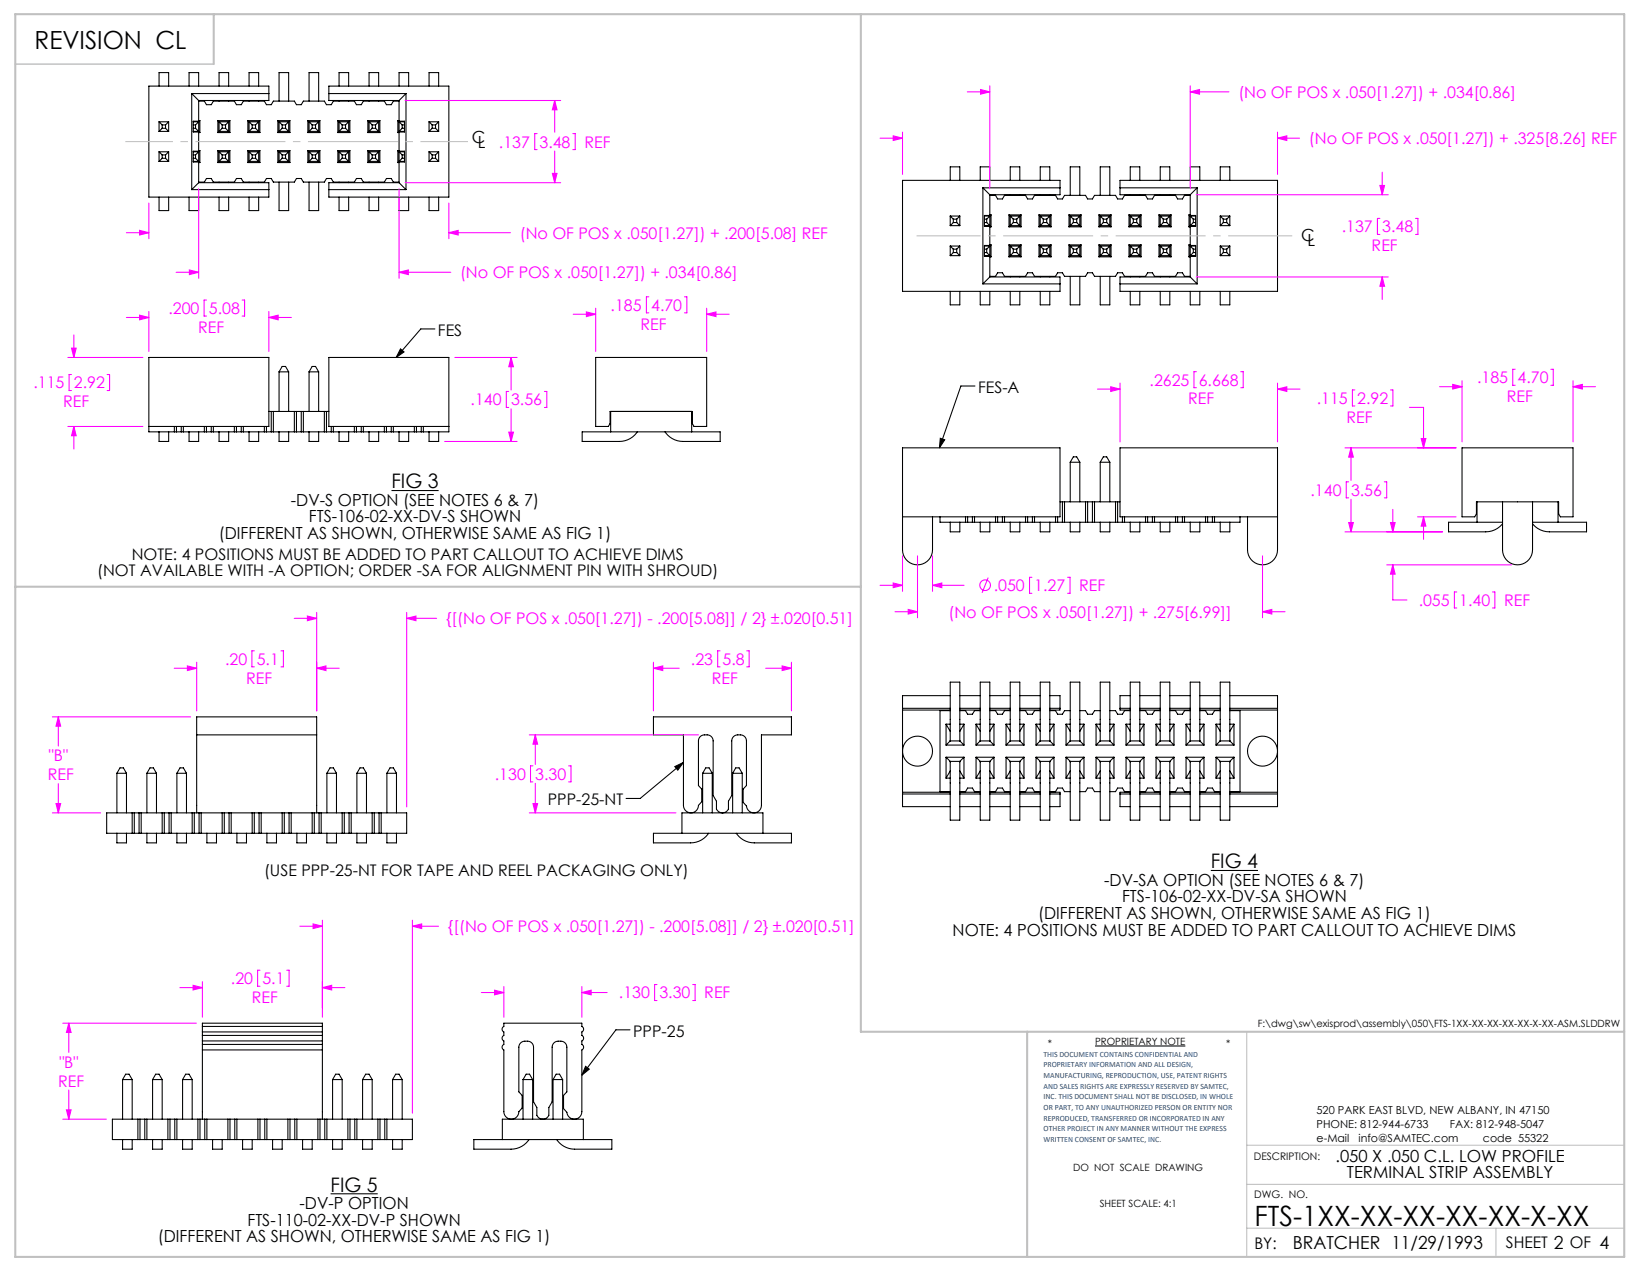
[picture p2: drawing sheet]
<svg xmlns="http://www.w3.org/2000/svg" width="279mm" height="216mm" viewBox="0 0 279 216" stroke-linecap="round" stroke-linejoin="round" font-family="sans-serif">
<path d="M0 0h279.4v215.9h-279.4z" fill="none" stroke="#fff" stroke-width=".18"/>
<g fill="none" stroke="#000" stroke-width=".18">
<path d="M26.9 14.6v-2.3h1.7v2.3M32 14.6v-2.3h1.6v2.3M32.5 15.8v16.3M32.5 15.8h13M32.5 15.8l1.1 1.2M33.6 17h11.9v-2.4h-20.3v18.8h20.3v-2.5h-11.9M33.6 17v3.5h-.9v1.9h.9v3.2h-.9v1.8h.9v3.5M33.6 17.1h1l.4 .6h.8l.3-.6h3.6l.3 .6h.9l.3-.6h3.6l.3 .6h.8l.4-.6h3.5l.4 .6h.8l.4-.6h3.5l.4 .6h.8l.3-.6h3.6l.4 .6h.8l.3-.6h3.6l.3 .6h.9l.3-.6h1M37.1 14.6v-2.3h1.6v2.3M37.1 17v.1M38.7 17v.1M42.2 14.6v-2.3h1.6v2.3"/>
<path d="M42.2 17v.1M43.8 17v.1M47.3 17.1v-4.8h1.6v4.8M52.3 17.1v-4.8h1.7v4.8M55.7 15.8h13M57.4 14.6v-2.3h1.6v2.3M57.4 17v.1M59 17v.1M62.5 14.6v-2.3h1.6v2.3M62.5 17v.1M64.1 17v.1M67.6 17h-11.9v-2.4h20.3v18.8h-20.3v-2.5h11.9"/>
<path d="M67.6 14.6v-2.3h1.6v2.3M67.6 17v3.5h.9v1.9h-.9v3.2h.9v1.8h-.9v3.5M68.7 15.8v16.3M68.7 15.8l-1.1 1.2M72.7 14.6v-2.3h1.6v2.3M26.9 33.4v2.3h1.7v-2.3M26.9 20.6v1.7M26.9 25.7v1.6M26.9 25.7h1.7M26.9 20.6h1.7M26.9 27.3h1.7M26.9 22.3h1.7"/>
<path d="M26.9 20.6l.6 .6M26.9 25.7l.6 .5M27.5 21.7l-.6 .6M27.5 21.2h.5M27.5 21.2v.5M27.5 26.2v.6M27.5 21.7h.5M27.5 26.8l-.6 .5M27.5 26.2h.5M27.5 26.8h.5M28 21.7l.6 .6M28 21.2v.5"/>
<path d="M28 26.2v.6M28 26.8l.6 .5M28.6 20.6v1.7M28.6 25.7v1.6M28.6 20.6l-.6 .6M28.6 25.7l-.6 .5M32 33.4v2.3h1.6v-2.3M32.5 32.1h13M32.7 25.7h.9v1.6h-.9M32.7 20.6h.9M32.7 21.2h.4M32.7 21.7h.4"/>
<path d="M32.7 26.2h.4M32.7 26.8h.4M33.1 26.8l.7 .7M33.1 21.2v.5M33.1 26.2v.6M33.1 21.7l.7 .7M33.6 20.6v1.7h-.9M33.6 30.9l-1.1 1.2M33.6 20.6l-.5 .6M33.6 27.5h.2M33.6 25.5h.2M33.6 20.4h.2"/>
<path d="M33.6 22.4h.2M33.6 30.8h1l.4-.6h.8l.3 .6h3.6l.3-.6h.9l.3 .6h3.6l.3-.6h.8l.4 .6h3.5l.4-.6h.8l.4 .6h3.5l.4-.6h.8l.3 .6h3.6l.4-.6h.8l.3 .6h3.6l.3-.6h.9l.3 .6h1M33.8 25.5l-.7 .7M33.8 20.4v2M33.8 25.5v2M33.8 20.4l-.2 .2M36.9 20.4l.7 .8M36.9 25.5l.7 .7M36.9 27.5h2M36.9 25.5h2M36.9 20.4v2M36.9 25.5v2"/>
<path d="M36.9 20.4h2M36.9 22.4h2M37.1 20.6h1.6v1.7h-1.6zM37.1 25.7h1.6v1.6h-1.6zM37.1 33.4v2.3h1.6v-2.3M37.1 30.8v.1M37.6 21.2h.6M37.6 21.7h.6M37.6 26.2h.6M37.6 26.8h.6M37.6 21.7l-.7 .7M37.6 21.2v.5"/>
<path d="M37.6 26.2v.6M37.6 26.8l-.7 .7M38.2 21.2v.5M38.2 26.2v.6M38.2 21.7l.7 .7M38.2 26.8l.7 .7M38.7 30.8v.1M38.9 20.4l-.7 .8M38.9 25.5l-.7 .7M38.9 20.4v2M38.9 25.5v2M42 20.4l.7 .8"/>
<path d="M42 25.5l.7 .7M42 27.5h2M42 25.5h2M42 20.4v2M42 25.5v2M42 20.4h2M42 22.4h2M42.2 20.6h1.6v1.7h-1.6zM42.2 25.7h1.6v1.6h-1.6zM42.2 33.4v2.3h1.6v-2.3M42.2 30.8v.1M42.7 21.2h.6"/>
<path d="M42.7 21.7h.6M42.7 26.2h.6M42.7 26.8h.6M42.7 26.8l-.7 .7M42.7 21.7l-.7 .7M42.7 21.2v.5M42.7 26.2v.6M43.3 21.7l.7 .7M43.3 21.2v.5M43.3 26.2v.6M43.3 26.8l.5 .5M43.8 30.8v.1"/>
<path d="M43.8 27.3l.2 .2M44 25.5l-.7 .7M44 20.4l-.7 .8M44 20.4v2M44 25.5v2M47.1 20.4l.7 .8M47.1 25.5l.7 .7M47.1 27.5h2M47.1 25.5h2M47.1 20.4v2M47.1 25.5v2M47.1 20.4h2"/>
<path d="M47.1 22.4h2M47.3 20.6h1.6v1.7h-1.6zM47.3 25.7h1.6v1.6h-1.6zM47.3 30.8v4.9h1.6v-4.9M47.8 21.2h.6M47.8 21.7h.6M47.8 26.2h.6M47.8 26.8h.6M47.8 21.7l-.7 .7M47.8 21.2v.5M47.8 26.2v.6M47.8 26.8l-.7 .7"/>
<path d="M48.4 21.2v.5M48.4 26.2v.6M48.4 21.7l.7 .7M48.4 26.8l.7 .7M49.1 20.4l-.7 .8M49.1 25.5l-.7 .7M49.1 20.4v2M49.1 25.5v2M52.1 25.5l.8 .7M52.1 20.4l.8 .8M52.1 27.5h2.1M52.1 25.5h2.1"/>
<path d="M52.1 20.4v2M52.1 25.5v2M52.1 20.4h2.1M52.1 22.4h2.1M52.3 20.6h1.7v1.7h-1.7zM52.3 25.7h1.7v1.6h-1.7zM52.3 30.8v4.9h1.7v-4.9M52.9 21.2h.5M52.9 21.7h.5M52.9 26.2h.5M52.9 26.8h.5M52.9 26.8l-.8 .7"/>
<path d="M52.9 21.2v.5M52.9 26.2v.6M52.9 21.7l-.8 .7M53.4 26.8l.8 .7M53.4 21.7l.8 .7M53.4 21.2v.5M53.4 26.2v.6M54.2 25.5l-.8 .7M54.2 20.4l-.8 .8M54.2 20.4v2M54.2 25.5v2M55.7 32.1h13"/>
<path d="M57.2 20.4l.7 .8M57.2 25.5l.7 .7M57.2 27.5h2M57.2 25.5h2M57.2 20.4v2M57.2 25.5v2M57.2 20.4h2M57.2 22.4h2M57.4 20.6h1.6v1.7h-1.6zM57.4 25.7h1.6v1.6h-1.6zM57.4 30.8v.1M57.4 33.4v2.3h1.6v-2.3"/>
<path d="M57.9 21.2h.6M57.9 21.7h.6M57.9 26.2h.6M57.9 26.8h.6M57.9 26.8l-.7 .7M57.9 21.7l-.7 .7M57.9 21.2v.5M57.9 26.2v.6M58.5 21.2v.5M58.5 26.2v.6M58.5 21.7l.7 .7M58.5 26.8l.7 .7"/>
<path d="M59 30.8v.1M59.2 25.5l-.7 .7M59.2 20.4l-.7 .8M59.2 20.4v2M59.2 25.5v2M62.3 20.4l.7 .8M62.3 25.5l.7 .7M62.3 27.5h2M62.3 25.5h2M62.3 20.4v2M62.3 25.5v2M62.3 20.4h2"/>
<path d="M62.3 22.4h2M62.5 20.6h1.6v1.7h-1.6zM62.5 25.7h1.6v1.6h-1.6zM62.5 30.8v.1M62.5 33.4v2.3h1.6v-2.3M63 21.2h.6M63 21.7h.6M63 26.2h.6M63 26.8h.6M63 21.2v.5M63 26.2v.6M63 21.7l-.7 .7"/>
<path d="M63 26.8l-.7 .7M63.6 21.7l.7 .7M63.6 21.2v.5M63.6 26.2v.6M63.6 26.8l.7 .7M64.1 30.8v.1M64.3 25.5l-.7 .7M64.3 20.4l-.7 .8M64.3 20.4v2M64.3 25.5v2M67.4 20.4l.7 .8M67.4 25.5l.7 .7"/>
<path d="M67.4 20.4v2M67.4 25.5v2M67.4 27.5h.2M67.4 25.5h.2M67.4 20.4h.2M67.4 22.4h.2M67.6 33.4v2.3h1.6v-2.3M67.6 22.3h.9M67.6 30.9l1.1 1.2M67.6 22.2l-.2 .2M68.1 21.2h.4M68.1 21.7h.4"/>
<path d="M68.1 26.2h.4M68.1 26.8h.4M68.1 26.8l-.7 .7M68.1 21.2v.5M68.1 26.2v.6M68.1 21.7l-.5 .6M68.5 20.6h-.9v1.7M68.5 25.7h-.9v1.6h.9M72.7 33.4v2.3h1.6v-2.3M72.7 20.6v1.7M72.7 25.7v1.6M72.7 25.7h1.6"/>
<path d="M72.7 20.6h1.6M72.7 27.3h1.6M72.7 22.3h1.6M72.7 20.6l.5 .6M72.7 25.7l.5 .5M73.2 21.2h.6M73.2 21.7h.6M73.2 26.2h.6M73.2 26.8h.6M73.2 21.7l-.5 .6M73.2 21.2v.5M73.2 26.2v.6"/>
<path d="M73.2 26.8l-.5 .5M73.8 21.2v.5M73.8 26.2v.6M73.8 21.7l.5 .6M73.8 26.8l.5 .5M74.3 20.6v1.7M74.3 25.7v1.6M74.3 20.6l-.5 .6M74.3 25.7l-.5 .5M160.9 30.5v-2.2h1.6v2.2M160.9 36.6v1.6M160.9 36.6h1.6"/>
<path d="M160.9 38.2h1.6M160.9 36.6l.5 .5M161.4 37.1h.6M161.4 37.7h.6M161.4 37.1v.6M161.4 37.7l-.5 .5M162 37.7l.5 .5M162 37.1v.6M162.5 36.6v1.6M162.5 36.6l-.5 .5M166 30.5v-2.2h1.6v2.2M166.4 31.8v16.3"/>
<path d="M166.4 31.8h13.1M166.4 31.8l1.2 1.2M166.7 36.6h.9v1.6h-.9M166.7 37.1h.4M166.7 37.7h.4M167.1 37.1v.6M167.1 37.7l.7 .7M167.6 33h11.9v-2.5h-26.7v18.8h26.7v-2.4h-11.9M167.6 33v3.5h-.9v1.8h.9v3.3h-.9v1.8h.9v3.5M167.6 36.4h.2M167.6 38.4h.2M167.6 33.1h1l.3 .6h.8l.4-.6h3.6l.3 .6h.8l.4-.6h3.5l.4 .6h.8l.4-.6h3.5l.4 .6h.8l.3-.6h3.6l.4 .6h.8l.3-.6h3.6l.3 .6h.8l.4-.6h3.6l.3 .6h.8l.4-.6h.9"/>
<path d="M167.8 36.4l-.7 .7M167.8 36.4v2M170.9 36.4l.7 .7M170.9 36.4v2M170.9 36.4h2M170.9 38.4h2M171.1 30.5v-2.2h1.6v2.2M171.1 36.6h1.6v1.6h-1.6zM171.1 33v.1M171.6 37.7l-.7 .7M171.6 37.1h.6M171.6 37.1v.6"/>
<path d="M171.6 37.7h.6M172.2 37.7l.7 .7M172.2 37.1v.6M172.7 33v.1M172.9 36.4l-.7 .7M172.9 36.4v2M175.9 36.4l.8 .7M175.9 36.4v2M175.9 36.4h2.1M175.9 38.4h2.1M176.1 30.5v-2.2h1.7v2.2M176.1 36.6h1.7v1.6h-1.7z"/>
<path d="M176.1 33v.1M176.7 37.1v.6M176.7 37.1h.5M176.7 37.7h.5M176.7 37.7l-.8 .7M177.2 37.7l.8 .7M177.2 37.1v.6M177.8 33v.1M178 36.4l-.8 .7M178 36.4v2M181 36.4l.8 .7M181 36.4v2"/>
<path d="M181 36.4h2.1M181 38.4h2.1M181.2 33.1v-4.8h1.6v4.8M181.2 36.6h1.6v1.6h-1.6zM181.8 37.1v.6M181.8 37.7l-.8 .7M181.8 37.1h.5M181.8 37.7h.5M182.3 37.1v.6M182.3 37.7l.8 .7M183.1 36.4l-.8 .7M183.1 36.4v2"/>
<path d="M186.1 36.4l.7 .7M186.1 36.4v2M186.1 36.4h2M186.1 38.4h2M186.3 33.1v-4.8h1.6v4.8M186.3 36.6h1.6v1.6h-1.6zM186.8 37.7l-.7 .7M186.8 37.1h.6M186.8 37.7h.6M186.8 37.1v.6M187.4 37.1v.6M187.4 37.7l.7 .7"/>
<path d="M188.1 36.4l-.7 .7M188.1 36.4v2M189.7 31.8h13M191.2 36.4l.7 .7M191.2 36.4v2M191.2 36.4h2M191.2 38.4h2M191.4 30.5v-2.2h1.6v2.2M191.4 33v.1M191.4 36.6h1.6v1.6h-1.6zM191.9 37.1h.6M191.9 37.7h.6"/>
<path d="M191.9 37.7l-.7 .7M191.9 37.1v.6M192.5 37.1v.6M192.5 37.7l.7 .7M193 33v.1M193.2 36.4l-.7 .7M193.2 36.4v2M196.3 36.4l.7 .7M196.3 36.4v2M196.3 36.4h2M196.3 38.4h2M196.5 30.5v-2.2h1.6v2.2"/>
<path d="M196.5 36.6h1.6v1.6h-1.6zM196.5 33v.1M197 37.1h.6M197 37.7h.6M197 37.7l-.7 .7M197 37.1v.6M197.6 37.7l.7 .7M197.6 37.1v.6M198.1 33v.1M198.3 36.4l-.7 .7M198.3 36.4v2M201.3 36.4l.8 .7"/>
<path d="M201.3 36.4v2M201.3 36.4h.2M201.3 38.4h.2M201.5 33h-11.8v-2.5h26.6v18.8h-26.6v-2.4h11.8M201.5 30.5v-2.2h1.7v2.2M201.5 33v3.5h1v1.8h-1v3.3h1v1.8h-1v3.5M202.1 37.1v.6M202.1 37.1h.4M202.1 37.7h.4M202.1 37.7l-.8 .7M202.5 36.6h-1v1.6h1M202.7 31.8v16.3"/>
<path d="M202.7 31.8l-1.2 1.2M206.6 30.5v-2.2h1.6v2.2M206.6 36.6v1.6M206.6 36.6h1.6M206.6 38.2h1.6M206.6 36.6l.6 .5M207.2 37.1v.6M207.2 37.7l-.6 .5M207.2 37.1h.5M207.2 37.7h.5M207.7 37.1v.6M207.7 37.7l.5 .5"/>
<path d="M208.2 36.6v1.6M208.2 36.6l-.5 .5M67.8 59.1l.6 .5-1.3 .9zM73.6 55.7h-2.3l-4.2 4.8M160.9 49.3v2.3h1.6v-2.3M160.9 41.7v1.6M160.9 41.7h1.6M160.9 43.3h1.6M160.9 41.7l.5 .5M161.4 42.8h.6M161.4 42.2h.6M161.4 42.8l-.5 .5"/>
<path d="M161.4 42.2v.6M162 42.8l.5 .5M162 42.2v.6M162.5 41.7v1.6M162.5 41.7l-.5 .5M166 49.3v2.3h1.6v-2.3M166.4 48.1h13.1M166.7 41.7h.9v1.6h-.9M166.7 42.8h.4M166.7 42.2h.4M167.1 42.8l.7 .7M167.1 42.2v.6"/>
<path d="M167.6 46.9l-1.2 1.2M167.6 43.5h.2M167.6 41.5h.2M167.6 46.8h1l.3-.6h.8l.4 .6h3.6l.3-.6h.8l.4 .6h3.5l.4-.6h.8l.4 .6h3.5l.4-.6h.8l.3 .6h3.6l.4-.6h.8l.3 .6h3.6l.3-.6h.8l.4 .6h3.6l.3-.6h.8l.4 .6h.9M167.8 41.5l-.7 .7M167.8 41.5v2M170.9 41.5l.7 .7M170.9 43.5h2M170.9 41.5h2M170.9 41.5v2M171.1 41.7h1.6v1.6h-1.6zM171.1 49.3v2.3h1.6v-2.3"/>
<path d="M171.1 46.8v.1M171.6 42.8h.6M171.6 42.2h.6M171.6 42.2v.6M171.6 42.8l-.7 .7M172.2 42.2v.6M172.2 42.8l.7 .7M172.7 46.8v.1M172.9 41.5l-.7 .7M172.9 41.5v2M175.9 41.5l.8 .7M175.9 43.5h2.1"/>
<path d="M175.9 41.5h2.1M175.9 41.5v2M176.1 41.7h1.7v1.6h-1.7zM176.1 49.3v2.3h1.7v-2.3M176.1 46.8v.1M176.7 42.8h.5M176.7 42.2h.5M176.7 42.2v.6M176.7 42.8l-.8 .7M177.2 42.8l.8 .7M177.2 42.2v.6M177.8 46.8v.1"/>
<path d="M178 41.5l-.8 .7M178 41.5v2M181 41.5l.8 .7M181 43.5h2.1M181 41.5h2.1M181 41.5v2M181.2 41.7h1.6v1.6h-1.6zM181.2 46.8v4.8h1.6v-4.8M181.8 42.8h.5M181.8 42.2h.5M181.8 42.8l-.8 .7M181.8 42.2v.6"/>
<path d="M182.3 42.8l.8 .7M182.3 42.2v.6M183.1 41.5l-.8 .7M183.1 41.5v2M186.1 41.5l.7 .7M186.1 43.5h2M186.1 41.5h2M186.1 41.5v2M186.3 41.7h1.6v1.6h-1.6zM186.3 46.8v4.8h1.6v-4.8M186.8 42.8h.6M186.8 42.2h.6"/>
<path d="M186.8 42.2v.6M186.8 42.8l-.7 .7M187.4 42.8l.7 .7M187.4 42.2v.6M187.9 41.7l-.5 .5M188.1 41.5l-.2 .2M188.1 41.5v2M189.7 48.1h13M191.2 41.5l.7 .7M191.2 43.5h2M191.2 41.5h2M191.2 41.5v2"/>
<path d="M191.4 41.7h1.6v1.6h-1.6zM191.4 46.8v.1M191.4 49.3v2.3h1.6v-2.3M191.9 42.8h.6M191.9 42.2h.6M191.9 42.2v.6M191.9 42.8l-.7 .7M192.5 42.8l.7 .7M192.5 42.2v.6M193 46.8v.1M193.2 41.5l-.7 .7M193.2 41.5v2"/>
<path d="M196.3 41.5l.7 .7M196.3 43.5h2M196.3 41.5h2M196.3 41.5v2M196.5 41.7h1.6v1.6h-1.6zM196.5 49.3v2.3h1.6v-2.3M196.5 46.8v.1M197 42.8h.6M197 42.2h.6M197 42.8l-.7 .7M197 42.2v.6M197.6 42.8l.7 .7"/>
<path d="M197.6 42.2v.6M198.1 46.8v.1M198.3 41.5l-.7 .7M198.3 41.5v2M201.3 41.5l.8 .7M201.3 41.5v2M201.3 43.5h.2M201.3 41.5h.2M201.5 49.3v2.3h1.7v-2.3M201.5 46.9l1.2 1.2M202.1 42.8h.4M202.1 42.2h.4"/>
<path d="M202.1 42.2v.6M202.1 42.8l-.8 .7M202.5 41.7h-1v1.6h1M206.6 41.7v1.6M206.6 49.3v2.3h1.6v-2.3M206.6 41.7h1.6M206.6 43.3h1.6M206.6 41.7l.6 .5M207.2 42.8l-.6 .5M207.2 42.2v.6M207.2 42.8h.5M207.2 42.2h.5"/>
<path d="M207.7 42.8l.5 .5M207.7 42.2v.6M208.2 41.7v1.6M208.2 41.7l-.5 .5M25.2 72.2h20.3v-11.7h-20.3v12.6h50.8v-12.6h-20.3v11.7h20.3M26.9 73.1v1.7h1.7v-1.7M29.5 72.2v.9M29.9 72.2v.9M30.7 72.2v.9M31 72.2v.9M32 73.1v1.7h1.6v-1.7M34.6 72.2v.9"/>
<path d="M35 72.2v.9M35.8 72.2v.9M36.1 72.2v.9M37.1 73.1v1.7h1.6v-1.7M39.7 72.2v.9M40 72.2v.9M40.9 72.2v.9M41.2 72.2v.9M42.2 73.1v1.7h1.6v-1.7M44.8 72.2v.9M45.1 72.2v.9M45.5 69.7h10.2"/>
<path d="M45.9 69.7v3.4M46.3 69.7v3.4M47.3 73.1v1.7h1.6v-1.7M47.3 63h1.6M47.3 63l.5-.9h.6l.5 .9M47.3 63v6.7M48.9 63v6.7M49.8 69.7v3.4M50.2 69.7v3.4M51 69.7v3.4M51.4 69.7v3.4M52.3 73.1v1.7h1.7v-1.7"/>
<path d="M52.3 63v6.7M52.3 63h1.7M52.3 63l.6-.9h.5l.6 .9M54 63v6.7M54.9 69.7v3.4M55.3 69.7v3.4M56.1 72.2v.9M56.4 72.2v.9M57.4 73.1v1.7h1.6v-1.7M60 72.2v.9M60.4 72.2v.9M61.2 72.2v.9"/>
<path d="M61.5 72.2v.9M62.5 73.1v1.7h1.6v-1.7M65.1 72.2v.9M65.4 72.2v.9M66.3 72.2v.9M66.6 72.2v.9M67.6 73.1v1.7h1.6v-1.7M70.2 72.2v.9M70.5 72.2v.9M71.3 72.2v.9M71.7 72.2v.9M72.7 73.1v1.7h1.6v-1.7"/>
<path d="M100.9 60.5h18.8v11.7h-2.2l-.3-.5v-2h-13.9v2l-.3 .5h-2.1zM103.4 69.7v3.4M107.9 73.1a3.7 3.7 0 0 1-3 1.7h-6.3v-1.7h23.3v1.7h-6.2a3.7 3.7 0 0 1-3.1-1.7M117.1 69.7v3.4M159.2 74.2l.8 .3-.9 1.3zM165.1 65.4h-2.4l-3.6 10.4M181.2 78.3v6.7M181.2 78.3h1.6M181.2 78.3l.6-.9h.5l.5 .9M182.8 78.3v6.7M186.3 78.3h1.6M186.3 78.3l.5-.9h.6l.5 .9"/>
<path d="M186.3 78.3v6.7M187.9 78.3v6.7M247.6 75.8h18.8v11.7h-2.2l-.3-.5v-2h-13.9v2l-.3 .5h-2.1zM66.3 83.1h8M152.8 87.5h26.7v-11.7h-26.7v17.3a2.54 2.54 0 0 0 2.6 2.5 2.54 2.54 0 0 0 2.5-2.5v-5.6M159.2 87.5v.9h50.8v-.9M160.9 88.4v1.7h1.6v-1.7M163.5 87.5v.9M163.9 87.5v.9M164.7 87.5v.9M165 87.5v.9M166 88.4v1.7h1.6v-1.7"/>
<path d="M168.6 87.5v.9M168.9 87.5v.9M169.7 87.5v.9M170.1 87.5v.9M171.1 88.4v1.7h1.6v-1.7M173.7 87.5v.9M174 87.5v.9M174.8 87.5v.9M175.2 87.5v.9M176.1 88.4v1.7h1.7v-1.7M178.7 87.5v.9M179.1 87.5v.9"/>
<path d="M179.5 85h10.2M179.9 85v3.4M180.3 85v3.4M181.2 88.4v1.7h1.6v-1.7M183.8 85v3.4M184.2 85v3.4M185 85v3.4M185.3 85v3.4M186.3 88.4v1.7h1.6v-1.7M188.9 85v3.4M189.3 85v3.4M190.1 87.5v.9"/>
<path d="M190.4 87.5v.9M191.4 88.4v1.7h1.6v-1.7M194 87.5v.9M194.3 87.5v.9M195.1 87.5v.9M195.5 87.5v.9M196.5 88.4v1.7h1.6v-1.7M199.1 87.5v.9M199.4 87.5v.9M200.2 87.5v.9M200.6 87.5v.9M201.5 88.4v1.7h1.7v-1.7"/>
<path d="M204.1 87.5v.9M204.5 87.5v.9M205.3 87.5v.9M205.7 87.5v.9M206.6 88.4v1.7h1.6v-1.7M211.2 87.5v5.6a2.54 2.54 0 0 0 2.6 2.5 2.54 2.54 0 0 0 2.5-2.5v-17.3h-26.6v11.7h26.6M250.1 85v3.4M254.4 85v8.1a2.54 2.54 0 0 0 2.6 2.5 2.54 2.54 0 0 0 2.5-2.5v-8.1M254.4 88.4h-9.1v1.7h6.3a3.7 3.7 0 0 0 2.8-1.4M259.5 88.4h9.2v1.7h-6.3a3.7 3.7 0 0 1-2.9-1.4M263.8 85v3.4M152.8 119.9h8.1"/>
<path d="M160.9 117.8h-8.1v18.8h8.1M162.5 119.9h3.5M162.5 117.8h3.5M167.6 119.9h3.5M167.6 117.8h3.5M172.7 119.9h3.4M172.7 117.8h3.4M177.8 117.8h1.7v2.4h-1.7M177.8 119.9h1.7M189.7 119.9h1.7M191.4 117.8h-1.7v2.4h1.7M193 119.9h3.5"/>
<path d="M193 117.8h3.5M198.1 119.9h3.4M198.1 117.8h3.4M203.2 119.9h3.4M203.2 117.8h3.4M208.2 117.8h8.1v18.8h-8.1M208.2 119.9h8.1M18.1 137.6h50.8v3.5h-50.8zM19.8 130.9v6.7M19.8 130.9h1.6M19.8 130.9l.5-.9h.6l.5 .9M21.4 130.9v6.7"/>
<path d="M22.4 137.6v3.5M22.7 137.6v3.5M23.6 137.6v3.5M23.9 137.6v3.5M24.9 130.9v6.7M24.9 130.9h1.6M24.9 130.9l.5-.9h.6l.5 .9M26.5 130.9v6.7M27.5 137.6v3.5M27.8 137.6v3.5M28.6 137.6v3.5M29 137.6v3.5"/>
<path d="M30 130.9v6.7M30 130.9h1.6M30 130.9l.5-.9h.5l.6 .9M31.6 130.9v6.7M32.5 137.6v3.5M32.9 137.6v3.5M33.3 137.6v-16.2h20.3v16.2M33.3 124.4h20.3M33.7 137.6v3.5M34.1 137.6v3.5M37.6 137.6v3.5M38 137.6v3.5"/>
<path d="M38.8 137.6v3.5M39.1 137.6v3.5M42.7 137.6v3.5M43.1 137.6v3.5M43.9 137.6v3.5M44.2 137.6v3.5M47.8 137.6v3.5M48.1 137.6v3.5M49 137.6v3.5M49.3 137.6v3.5M52.9 137.6v3.5M53.2 137.6v3.5"/>
<path d="M54 137.6v3.5M54.4 137.6v3.5M55.4 130.9v6.7M55.4 130.9h1.6M55.4 130.9l.5-.9h.6l.5 .9M57 130.9v6.7M57.9 137.6v3.5M58.3 137.6v3.5M59.1 137.6v3.5M59.5 137.6v3.5M60.4 130.9v6.7M60.4 130.9h1.7"/>
<path d="M60.4 130.9l.6-.9h.5l.6 .9M62.1 130.9v6.7M63 137.6v3.5M63.4 137.6v3.5M64.2 137.6v3.5M64.5 137.6v3.5M65.5 130.9v6.7M65.5 130.9h1.6M65.5 130.9l.5-.9h.6l.5 .9M67.1 130.9v6.7M110.6 121.4h23.4v3h-5.1v12a1.27 1.27 0 0 1-1.2 1.2 1.27 1.27 0 0 1-1.3-1.1l-.6-.6v-2.3l.6-.6v-7.5a1.27 1.27 0 0 0-1.2-1.1 1.27 1.27 0 0 0-1.3 1.1v9.2l-.6 1v1.3a1.11 1.11 0 0 1-1 .6 1.11 1.11 0 0 1-1-.6v-1.3l-.5-1v-9.2a1.27 1.27 0 0 0-1.3-1.1 1.27 1.27 0 0 0-1.2 1.1v7.5l.5 .6v2.2l-.5 .6a1.27 1.27 0 0 1-1.3 1.2 1.27 1.27 0 0 1-1.3-1.2v-12h-5.1zM114.3 129.8l1.4-.7-.9 1.3z"/>
<path d="M115.7 129.1l-7.3 6.1h-2.4M119 130.9h1.6M119 130.9l.5-.9h.6l.5 .9M119 130.9v6.7M120.6 130.9v6.7M124.1 130.9h1.6M124.1 130.9l.5-.9h.6l.5 .9M124.1 130.9v6.7M125.7 130.9v6.7M152.8 134.4h8.1M152.8 134.2h8.1M152.8 120.2h8.1"/>
<path d="M160.2 122.6h.7M160.2 126.2h3M160.2 128.2h3M160.2 131.8h.7M160.2 122.6v3.6M160.2 128.2v3.6M160.2 128.2l.7 .7M160.2 122.6l.7 1.2M160.9 125.5v-10h1.6v10M160.9 128.9v10h1.6v-10M160.9 120.3h-1.7v13.8h1.7M160.9 130.5l-.7 1.3"/>
<path d="M160.9 128.9h1.6M160.9 125.5h1.6M160.9 125.5l-.7 .7M162.5 125.5l.7 .7M162.5 136.6h3.5M162.5 134.4h3.5M162.5 134.2h3.5M162.5 120.2h3.5M162.5 122.6h.7M162.5 131.8h.7M162.5 134.1h1l.4-.7h.8l.3 .7h1M162.5 120.3h1l.4 .6h.8l.3-.6h1"/>
<path d="M162.5 130.5l.7 1.3M163.2 122.6v3.6M163.2 128.2v3.6M163.2 128.2l-.7 .7M163.2 122.6l-.7 1.2M165.3 128.2l.7 .7M165.3 122.6h.7M165.3 126.2h3M165.3 122.6v3.6M165.3 128.2v3.6M165.3 128.2h3M165.3 131.8h.7"/>
<path d="M165.3 122.6l.7 1.2M166 125.5v-10h1.6v10M166 128.9v10h1.6v-10M166 130.5l-.7 1.3M166 125.5l-.7 .7M166 128.9h1.6M166 125.5h1.6M167.6 125.5l.7 .7M167.6 136.6h3.5M167.6 134.4h3.5M167.6 134.2h3.5M167.6 120.2h3.5"/>
<path d="M167.6 122.6h.7M167.6 131.8h.7M167.6 134.1h1l.3-.7h.8l.4 .7h1M167.6 120.3h1l.3 .6h.8l.4-.6h1M167.6 130.5l.7 1.3M168.3 122.6v3.6M168.3 128.2v3.6M168.3 128.2l-.7 .7M168.3 122.6l-.7 1.2M170.4 128.2l.7 .7M170.4 122.6h.7M170.4 126.2h3"/>
<path d="M170.4 122.6v3.6M170.4 128.2v3.6M170.4 128.2h3M170.4 131.8h.7M170.4 122.6l.7 1.2M171.1 128.9v10h1.6v-10M171.1 125.5v-10h1.6v10M171.1 130.5l-.7 1.3M171.1 125.5l-.7 .7M171.1 128.9h1.6M171.1 125.5h1.6M172.7 125.5l.7 .7"/>
<path d="M172.7 136.6h3.4M172.7 134.4h3.4M172.7 134.2h3.4M172.7 120.2h3.4M172.7 122.6h.7M172.7 131.8h.7M172.7 134.1h1l.3-.7h.8l.4 .7h.9M172.7 120.3h1l.3 .6h.8l.4-.6h.9M172.7 130.5l.7 1.3M173.4 122.6v3.6M173.4 128.2v3.6M173.4 128.2l-.7 .7"/>
<path d="M173.4 122.6l-.7 1.2M175.4 128.2l.7 .7M175.4 122.6h.7M175.4 126.2h3.1M175.4 122.6v3.6M175.4 128.2v3.6M175.4 128.2h3.1M175.4 131.8h.7M175.4 122.6l.7 1.2M176.1 125.5v-10h1.7v10M176.1 128.9v10h1.7v-10M176.1 130.5l-.7 1.3"/>
<path d="M176.1 125.5l-.7 .7M176.1 128.9h1.7M176.1 125.5h1.7M177.8 125.5l.7 .7M177.8 134.2h1.7v2.4h-1.7M177.8 134.4h1.7M177.8 122.6h.7M177.8 131.8h.7M177.8 134.1h.9l.4-.7h.8l.4 .7h.9M177.8 120.3h.9l.4 .6h.8l.4-.6h.9M177.8 130.5l.7 1.3M178.5 122.6v3.6"/>
<path d="M178.5 128.2v3.6M178.5 128.2l-.7 .7M178.5 122.6l-.7 1.2M180.5 122.6h.7M180.5 126.2h3.1M180.5 122.6v3.6M180.5 128.2v3.6M180.5 128.2h3.1M180.5 131.8h.7M180.5 128.2l.7 .7M180.5 122.6l.7 1.2M181.2 125.5v-10h1.6v10"/>
<path d="M181.2 128.9v10h1.6v-10M181.2 130.5l-.7 1.3M181.2 125.5l-.7 .7M181.2 128.9h1.6M181.2 125.5h1.6M182.8 122.6h.8M182.8 131.8h.8M182.8 134.1h1l.4-.7h.8l.3 .7h1M182.8 120.3h1l.4 .6h.8l.3-.6h1M182.8 130.5l.8 1.3M182.8 125.5l.8 .7M183.6 122.6v3.6"/>
<path d="M183.6 128.2v3.6M183.6 128.2l-.8 .7M183.6 122.6l-.8 1.2M185.6 122.6h.7M185.6 126.2h3M185.6 122.6v3.6M185.6 128.2v3.6M185.6 128.2h3M185.6 131.8h.7M185.6 128.2l.7 .7M185.6 122.6l.7 1.2M186.3 125.5v-10h1.6v10"/>
<path d="M186.3 128.9v10h1.6v-10M186.3 130.5l-.7 1.3M186.3 125.5l-.7 .7M186.3 128.9h1.6M186.3 125.5h1.6M187.9 122.6h.7M187.9 131.8h.7M187.9 134.1h1l.4-.7h.8l.3 .7h1M187.9 120.3h1l.4 .6h.8l.3-.6h1M187.9 130.5l.7 1.3M187.9 125.5l.7 .7M188.6 122.6v3.6"/>
<path d="M188.6 128.2v3.6M188.6 128.2l-.7 .7M188.6 122.6l-.7 1.2M189.7 134.4h1.7M190.7 122.6h.7M190.7 126.2h3M190.7 122.6v3.6M190.7 128.2v3.6M190.7 128.2h3M190.7 131.8h.7M190.7 128.2l.7 .7M190.7 122.6l.7 1.2"/>
<path d="M191.4 125.5v-10h1.6v10M191.4 128.9v10h1.6v-10M191.4 134.2h-1.7v2.4h1.7M191.4 130.5l-.7 1.3M191.4 125.5l-.7 .7M191.4 128.9h1.6M191.4 125.5h1.6M193 136.6h3.5M193 134.4h3.5M193 134.2h3.5M193 120.2h3.5M193 122.6h.7"/>
<path d="M193 131.8h.7M193 134.1h1l.3-.7h.8l.4 .7h1M193 120.3h1l.3 .6h.8l.4-.6h1M193 130.5l.7 1.3M193 125.5l.7 .7M193.7 122.6v3.6M193.7 128.2v3.6M193.7 128.2l-.7 .7M193.7 122.6l-.7 1.2M195.8 122.6h.7M195.8 126.2h3M195.8 122.6v3.6"/>
<path d="M195.8 128.2v3.6M195.8 128.2h3M195.8 131.8h.7M195.8 128.2l.7 .7M195.8 122.6l.7 1.2M196.5 128.9v10h1.6v-10M196.5 125.5v-10h1.6v10M196.5 130.5l-.7 1.3M196.5 128.9h1.6M196.5 125.5l-.7 .7M196.5 125.5h1.6M198.1 136.6h3.4"/>
<path d="M198.1 134.4h3.4M198.1 134.2h3.4M198.1 120.2h3.4M198.1 122.6h.7M198.1 131.8h.7M198.1 134.1h1l.3-.7h.8l.4 .7h.9M198.1 120.3h1l.3 .6h.8l.4-.6h.9M198.1 130.5l.7 1.3M198.1 125.5l.7 .7M198.8 122.6v3.6M198.8 128.2v3.6M198.8 128.2l-.7 .7"/>
<path d="M198.8 122.6l-.7 1.2M200.8 122.6h.7M200.8 126.2h3.1M200.8 122.6v3.6M200.8 128.2v3.6M200.8 128.2h3.1M200.8 131.8h.7M200.8 128.2l.7 .7M200.8 122.6l.7 1.2M201.5 125.5v-10h1.7v10M201.5 128.9v10h1.7v-10M201.5 130.5l-.7 1.3"/>
<path d="M201.5 125.5l-.7 .7M201.5 128.9h1.7M201.5 125.5h1.7M203.2 136.6h3.4M203.2 134.4h3.4M203.2 134.2h3.4M203.2 120.2h3.4M203.2 122.6h.7M203.2 131.8h.7M203.2 134.1h.9l.4-.7h.8l.4 .7h.9M203.2 120.3h.9l.4 .6h.8l.4-.6h.9M203.2 125.5l.7 .7"/>
<path d="M203.2 130.5l.7 1.3M203.9 122.6v3.6M203.9 128.2v3.6M203.9 128.2l-.7 .7M203.9 122.6l-.7 1.2M205.9 122.6h.7M205.9 122.6v3.6M205.9 128.2v3.6M205.9 126.2h3.1M205.9 128.2h3.1M205.9 131.8h.7M205.9 128.2l.7 .7"/>
<path d="M205.9 122.6l.7 1.2M206.6 125.5v-10h1.6v10M206.6 128.9v10h1.6v-10M206.6 130.5l-.7 1.3M206.6 125.5l-.7 .7M206.6 128.9h1.6M206.6 125.5h1.6M208.2 120.3h1.8v13.8h-1.8M208.2 134.4h8.1M208.2 134.2h8.1M208.2 120.2h8.1M208.2 122.6h.8"/>
<path d="M208.2 131.8h.8M208.2 130.5l.8 1.3M208.2 125.5l.8 .7M209 122.6v3.6M209 128.2v3.6M209 128.2l-.8 .7M209 122.6l-.8 1.2M19.8 141.1v1.6h1.6v-1.6M24.9 141.1v1.6h1.6v-1.6M30 141.1v1.6h1.6v-1.6M35 141.1v1.6h1.7v-1.6M40.1 141.1v1.6h1.6v-1.6"/>
<path d="M45.2 141.1v1.6h1.6v-1.6M50.3 141.1v1.6h1.6v-1.6M55.4 141.1v1.6h1.6v-1.6M60.4 141.1v1.6h1.7v-1.6M65.5 141.1v1.6h1.6v-1.6M115.5 141.1v-3.5h13.7v3.5M120 141.1a3.7 3.7 0 0 1-3.1 1.6h-6.3v-1.6h23.4v1.6h-6.3a3.7 3.7 0 0 1-3-1.6M205 147.4h8M34.3 175.3v1M34.3 176.9v.9M34.3 173.8v.9M34.3 177.8v11.7"/>
<path d="M34.3 175.3h20.3M34.3 176.3h20.3M34.3 176.9h20.3M34.3 177.8h20.3M34.3 173.8h20.3M34.3 174.7h20.3M34.3 173.8v-.5h20.3v.5M34.3 174.7v.6M34.3 176.3v.6M54.6 175.3v1M54.6 176.9v.9M54.6 173.8v.9"/>
<path d="M54.6 177.8v11.7M54.6 174.7v.6M54.6 176.3v.6M85.3 173.3h13.2v.5a.51 .51 0 0 1 .3 .5 .51 .51 0 0 1-.3 .4v.6a.51 .51 0 0 1 .3 .5 .51 .51 0 0 1-.3 .5v.6a.51 .51 0 0 1 .3 .4 .51 .51 0 0 1-.3 .5v10.4a1.27 1.27 0 0 1-1.2 1.3 1.27 1.27 0 0 1-1.3-1.2l-.6-.6v-2.2l.6-.6v-7.6a1.27 1.27 0 0 0-1.3-1 1.27 1.27 0 0 0-1.2 1v9.3l-.6 .9v1.4a1.11 1.11 0 0 1-1 .6 1.11 1.11 0 0 1-1-.6v-1.4l-.6-.9v-9.3a1.27 1.27 0 0 0-1.2-1 1.27 1.27 0 0 0-1.2 1v7.6l.5 .6v2.1l-.5 .6a1.27 1.27 0 0 1-1.3 1.3 1.27 1.27 0 0 1-1.3-1.3v-10.4a.51 .51 0 0 1-.3-.5 .51 .51 0 0 1 .3-.4v-.6a.51 .51 0 0 1-.3-.5 .51 .51 0 0 1 .3-.5v-.6a.51 .51 0 0 1-.3-.4 .51 .51 0 0 1 .3-.5zM106.7 174.4h-2.4l-5.8 7.7M185.4 177.1h15.3M19 189.5h50.8v3.5h-50.8zM20.8 193v1.6h1.6v-1.6M20.8 182.8h1.6M20.8 182.8l.5-.9h.6l.5 .9M20.8 182.8v6.7M22.4 182.8v6.7"/>
<path d="M23.3 189.5v3.5M23.7 189.5v3.5M24.5 189.5v3.5M24.9 189.5v3.5M25.8 193v1.6h1.7v-1.6M25.8 182.8h1.7M25.8 182.8l.6-.9h.5l.6 .9M25.8 182.8v6.7M27.5 182.8v6.7M28.4 189.5v3.5M28.8 189.5v3.5M29.6 189.5v3.5"/>
<path d="M30 189.5v3.5M30.9 193v1.6h1.6v-1.6M30.9 182.8v6.7M30.9 182.8h1.6M30.9 182.8l.5-.9h.6l.5 .9M32.5 182.8v6.7M33.5 189.5v3.5M33.9 189.5v3.5M34.7 189.5v3.5M35 189.5v3.5M36 193v1.6h1.6v-1.6M38.6 189.5v3.5"/>
<path d="M38.9 189.5v3.5M39.8 189.5v3.5M40.1 189.5v3.5M41.1 193v1.6h1.6v-1.6M43.7 189.5v3.5M44 189.5v3.5M44.8 189.5v3.5M45.2 189.5v3.5M46.2 193v1.6h1.6v-1.6M48.7 189.5v3.5M49.1 189.5v3.5M49.9 189.5v3.5"/>
<path d="M50.3 189.5v3.5M51.2 193v1.6h1.7v-1.6M53.8 189.5v3.5M54.2 189.5v3.5M55 189.5v3.5M55.4 189.5v3.5M56.3 193v1.6h1.6v-1.6M56.3 182.8h1.6M56.3 182.8l.5-.9h.6l.5 .9M56.3 182.8v6.7M57.9 182.8v6.7M58.9 189.5v3.5"/>
<path d="M59.3 189.5v3.5M60.1 189.5v3.5M60.4 189.5v3.5M61.4 193v1.6h1.6v-1.6M61.4 182.8h1.6M61.4 182.8l.5-.9h.6l.5 .9M61.4 182.8v6.7M63 182.8v6.7M64 189.5v3.5M64.3 189.5v3.5M65.2 189.5v3.5M65.5 189.5v3.5"/>
<path d="M66.5 193v1.6h1.6v-1.6M66.5 182.8h1.6M66.5 182.8l.5-.9h.6l.5 .9M66.5 182.8v6.7M68.1 182.8v6.7M85.1 193v-3.5h13.7v3.5M88.6 182.8h1.6M88.6 182.8l.5-.9h.6l.5 .9M88.6 182.8v6.7M89.6 193a3.7 3.7 0 0 1-3.1 1.6h-6.3v-1.6h23.4v1.6h-6.3a3.7 3.7 0 0 1-3-1.6M90.2 182.8v6.7M93.6 182.8h1.7"/>
<path d="M93.6 182.8l.6-.9h.5l.6 .9M93.6 182.8v6.7M95.3 182.8v6.7M99.2 180.6l.6 .4-1.3 1.1zM56 202.2h8"/>
<circle cx="155.4" cy="127.2" r="2.54"/>
<circle cx="213.8" cy="127.2" r="2.54"/>
</g>
<path d="M211.1 174.7v38.1M211.1 193.9h63.9M211.1 208h63.9M211.1 200.6h63.9M253.3 208v4.8" fill="none" stroke="#c0c0c0" stroke-width=".18"/>
<path d="M2.6 10.9h33.6" fill="none" stroke="#c0c0c0" stroke-width=".25"/>
<path d="M2.6 2.4h272.4v210.4h-272.4zM36.2 2.4v8.5M145.8 2.4v172.3h129.2M2.6 99.4h143.2M173.9 174.7v38.1" fill="none" stroke="#c0c0c0" stroke-width=".35"/>
<g fill="none" stroke="#f0f" stroke-width=".18">
<path d="M68.6 17h26.3M93.9 17v5.4M93.9 17l.4 1.6h-.8zM163.8 15.6h3.8M166 15.2l1.6 .4-1.6 .3zM167.6 14.5v17.5M201.5 14.5v17.5M201.5 15.6h6.6M201.5 15.6l1.6-.4v.7zM21.4 39.4h3.8M23.6 39l1.6 .4-1.6 .4zM25.2 34.4v6"/>
<path d="M33.6 32v15.1M67.6 32v15.1M68.6 30.9h26.3M76 34.4v6M76 39.4h10.4M76 39.4l1.6-.4v.8zM91 22.6h-.5v2.7h.5M93.5 29.4h.8l-.4 1.5zM93.9 25.6v5.3M97 22.6h.4v2.7h-.4M149 23.4h3.8M151.3 23l1.5 .4-1.5 .4z"/>
<path d="M152.8 22.4v7.1M202.6 33h32.5M216.3 22.4v7.1M216.3 23.4h3.8M216.3 23.4l1.6-.4v.8zM233.7 37h-.5v2.7h.5M233.7 31.4h.7l-.3 1.6zM234.1 29.2v3.8M239.7 37h.4v2.7h-.4M12.1 59h.8l-.4 1.5zM12.5 56.7v3.8M21.4 53.8h3.8"/>
<path d="M23.6 53.4l1.6 .4-1.6 .4zM25.2 52.7v6.8M29.8 46.1h3.8M32.1 45.7l1.5 .4-1.5 .4zM35 50.8h-.4v2.7h.4M41 50.8h.4v2.7h-.4M45.5 52.7v6.8M45.5 53.8h3.8M45.5 53.8l1.6-.4v.8zM67.6 46.1h8.7M67.6 46.1l1.5-.4v.8zM97.1 53.2h3.8"/>
<path d="M99.3 52.8l1.6 .4-1.6 .4zM100.9 52.2v7.3M109.9 50.3h-.4v2.7h.4M115.9 50.3h.4v2.7h-.4M119.7 52.2v7.3M119.7 53.2h3.8M119.7 53.2l1.5-.4v.8zM202.6 46.9h32.5M234.1 46.9v3.8M234.1 46.9l.3 1.6h-.7zM11.5 72.2h12.7M11.5 60.5h12.7"/>
<path d="M12.1 63.4h-.4v2.7h.4M12.5 72.2v3.8M12.5 72.2l.4 1.6h-.8zM18.1 63.4h.5v2.7h-.5M75.3 74.8h12.3M77 60.5h10.6M86.1 66.3h-.4v2.7h.4M86.2 73.2h.7l-.4 1.6zM86.5 60.5l.4 1.6h-.7zM86.5 60.5v5.5M86.5 69.2v5.6M92.2 66.3h.4v2.7h-.4"/>
<path d="M185.8 65.9h3.9M188.1 65.5l1.6 .4-1.6 .4zM189.7 64.9v9.9M202.6 62.9h-.4v2.8h.4M210.1 62.9h.4v2.8h-.4M216.3 64.9v9.9M216.3 65.9h3.8M216.3 65.9l1.6-.4v.8zM227.8 75.8h18.8M228.8 75.8v5.6M228.8 75.8l.4 1.6h-.8zM229.4 66h-.4v2.7h.4"/>
<path d="M235.5 66h.4v2.7h-.4M238.7 69h2.4v6.8M240.7 74.3h.7l-.3 1.5zM243.8 65.5h3.8M246 65.1l1.6 .4-1.6 .4zM247.6 64.5v10.3M256.6 62.5h-.4v2.7h.4M262.6 62.5h.4v2.7h-.4M266.4 64.5v10.3M266.4 65.5h3.8M266.4 65.5l1.5-.4v.8zM149 99.1h3.8"/>
<path d="M151.3 98.7l1.5 .4-1.5 .4zM152.8 94.1v6M155.4 94.1v10.5M157.9 94.1v6M157.9 99.1h5.3M157.9 99.1l1.6-.4v.8zM167.3 97.8l-1 2.6M174.7 97.8h-.4v2.7h.4M180.8 97.8h.4v2.7h-.4M213.8 94.1v10.5M227.8 90.1h16.5M228.4 81.6h-.4v2.7h.4"/>
<path d="M228.4 88.5h.8l-.4 1.6zM228.8 84.5v5.6M234.4 81.6h.4v2.7h-.4M234.8 95.6h21.2M235.5 88.5h.7l-.4 1.6zM235.8 95.6v6h2.4M235.8 86.2v3.9M235.8 95.6l.4 1.6h-.7zM240 87.5h6.6M241.1 87.5l.3 1.6h-.7zM241.1 87.5v3.8M29.5 113.2h3.8"/>
<path d="M31.7 112.8l1.6 .4-1.6 .4zM33.3 112.1v8.3M43.1 110.2h-.4v2.7h.4M47.6 110.2h.4v2.7h-.4M49.8 104.7h3.8M52.1 104.3l1.5 .4-1.5 .4zM53.6 113.2l1.6-.4v.8zM53.6 103.7v16.7M53.6 113.2h3.8M68.9 104.7l1.5-.4v.8zM68.9 103.7v32.9M68.9 104.7h5"/>
<path d="M110.6 113.2h4.4M110.6 112.1v8.3M110.6 113.2l1.6-.4v.8zM121.9 110.2h-.4v2.7h.4M126.5 110.2h.4v2.7h-.4M129.7 113.2h4.3M132.4 112.8l1.6 .4-1.6 .4zM134 112.1v8.3M151.6 103.6h3.8M153.8 103.2l1.6 .4-1.6 .4zM213.8 103.6h3.8M213.8 103.6l1.6-.4v.8z"/>
<path d="M246.7 100.2h-.4v2.7h.4M252.7 100.2h.4v2.7h-.4M8.9 137.6h8.1M8.9 121.4h23.4M9.5 136.1h.8l-.4 1.5zM9.9 121.4v4.9M9.9 132.7v4.9M9.9 121.4l.4 1.6h-.8zM89.6 137.6h24.9M89.6 124.4h28.7M90.2 129.7h-.4v2.7h.4M90.2 136.1h.8l-.4 1.5z"/>
<path d="M90.6 124.4v5M90.6 132.6v5M90.6 124.4l.4 1.6h-.8zM96.3 129.7h.4v2.7h-.4M50.8 156.8h3.8M53 156.4l1.6 .4-1.6 .4zM54.6 155.8v16.4M69.8 155.8v32.7M69.8 156.8h4.5M69.8 156.8l1.6-.4v.8zM10.6 173.3h22.7M11.6 173.3v4.9"/>
<path d="M11.6 173.3l.4 1.5h-.7zM30.5 167.2h3.8M32.7 166.8l1.6 .4-1.6 .4zM34.3 166.2v6M44 164.3h-.4v2.7h.4M48.5 164.3h.5v2.7h-.5M54.6 167.2h3.8M54.6 167.2l1.6-.4v.8zM81.5 168.1h3.8M83.7 167.7l1.6 .4-1.6 .4zM85.3 167.1v5.1M98.5 167.1v5.1"/>
<path d="M98.5 168.1h4.3M98.5 168.1l1.6-.4v.8zM111.3 166.7h-.5v2.7h.5M117.3 166.7h.4v2.7h-.4M10.6 189.5h7.4M11.3 187.9h.7l-.4 1.6zM11.6 184.6v4.9"/>
<circle cx="166.8" cy="99.1" r=".9"/>
</g>
<path d="M21.2 24h58" fill="none" stroke="#c0c0c0" stroke-width=".18" stroke-dasharray="15.2 1.3 1.3 1.3" stroke-dashoffset="7.2" stroke-linecap="butt"/>
<path d="M155.2 39.9h63.6" fill="none" stroke="#c0c0c0" stroke-width=".18" stroke-dasharray="15.2 1.3 1.3 1.3" stroke-dashoffset="4.4" stroke-linecap="butt"/>
<path d="M67.8 59.1l.6 .5-1.3 .9zM159.2 74.2l.8 .3-.9 1.3zM99.2 180.6l.6 .4-1.3 1.1zM114.3 129.8l1.4-.7-.9 1.3z" fill="#000"/>
<path d="M23.6 53.4l1.6 .4-1.6 .4zM45.5 53.8l1.6-.4v.8zM12.5 72.2l.4 1.6h-.8zM12.1 59h.8l-.4 1.5zM86.2 73.2h.7l-.4 1.6zM86.5 60.5l.4 1.6h-.7zM99.3 52.8l1.6 .4-1.6 .4zM119.7 53.2l1.5-.4v.8zM93.9 17l.4 1.6h-.8zM93.5 29.4h.8l-.4 1.5zM32.1 45.7l1.5 .4-1.5 .4zM67.6 46.1l1.5-.4v.8zM23.6 39l1.6 .4-1.6 .4zM76 39.4l1.6-.4v.8zM188.1 65.5l1.6 .4-1.6 .4zM216.3 65.9l1.6-.4v.8zM151.3 98.7l1.5 .4-1.5 .4zM157.9 99.1l1.6-.4v.8zM153.8 103.2l1.6 .4-1.6 .4zM213.8 103.6l1.6-.4v.8zM241.1 87.5l.3 1.6h-.7zM240.7 74.3h.7l-.3 1.5zM246 65.1l1.6 .4-1.6 .4zM266.4 65.5l1.5-.4v.8zM228.4 88.5h.8l-.4 1.6zM228.8 75.8l.4 1.6h-.8zM235.5 88.5h.7l-.4 1.6zM235.8 95.6l.4 1.6h-.7zM201.5 15.6l1.6-.4v.7zM166 15.2l1.6 .4-1.6 .3zM151.3 23l1.5 .4-1.5 .4zM216.3 23.4l1.6-.4v.8zM233.7 31.4h.7l-.3 1.6zM234.1 46.9l.3 1.6h-.7zM69.8 156.8l1.6-.4v.8zM53 156.4l1.6 .4-1.6 .4zM11.3 187.9h.7l-.4 1.6zM11.6 173.3l.4 1.5h-.7zM54.6 167.2l1.6-.4v.8zM32.7 166.8l1.6 .4-1.6 .4zM83.7 167.7l1.6 .4-1.6 .4zM98.5 168.1l1.6-.4v.8zM9.5 136.1h.8l-.4 1.5zM9.9 121.4l.4 1.6h-.8zM53.6 113.2l1.6-.4v.8zM31.7 112.8l1.6 .4-1.6 .4zM68.9 104.7l1.5-.4v.8zM52.1 104.3l1.5 .4-1.5 .4zM110.6 113.2l1.6-.4v.8zM132.4 112.8l1.6 .4-1.6 .4zM90.2 136.1h.8l-.4 1.5zM90.6 124.4l.4 1.6h-.8z" fill="#f0f"/>
<text font-size="4.7" x="212.4" y="207.5">FTS-1XX-XX-XX-XX-XX-X-XX</text>
<text font-size="4.2" x="5.9" y="8.3">REVISION CL</text>
<g font-size="3.4">
<text x="66.3" y="82.7">FIG 3</text>
<text x="205" y="147">FIG 4</text>
<text x="56" y="201.8">FIG 5</text>
</g>
<text font-size="3" x="218.9" y="211.4">BRATCHER 11/29/1993</text>
<g font-size="2.8">
<text x="79.9" y="24.3">C</text>
<text x="80.9" y="25.1">L</text>
<text x="220.3" y="40.8">C</text>
<text x="221.4" y="41.6">L</text>
<text x="49.3" y="85.6">-DV-S OPTION (SEE NOTES 6 &amp; 7)</text>
<text x="52.3" y="88.5">FTS-106-02-XX-DV-S SHOWN</text>
<text x="37" y="91.3">(DIFFERENT AS SHOWN, OTHERWISE SAME AS FIG 1)</text>
<text x="187" y="150">-DV-SA OPTION (SEE NOTES 6 &amp; 7)</text>
<text x="175.8" y="155.6">(DIFFERENT AS SHOWN, OTHERWISE SAME AS FIG 1)</text>
<text x="190" y="152.8">FTS-106-02-XX-DV-SA SHOWN</text>
<text x="161.3" y="158.4">NOTE: 4 POSITIONS MUST BE ADDED TO PART CALLOUT TO ACHIEVE DIMS</text>
<text x="226.1" y="196.7">.050 X .050 C.L. LOW PROFILE</text>
<text x="228.1" y="199.5">TERMINAL STRIP ASSEMBLY</text>
<text x="41.9" y="207.6">FTS-110-02-XX-DV-P SHOWN</text>
<text x="50.7" y="204.7">-DV-P OPTION</text>
<text x="26.7" y="210.4">(DIFFERENT AS SHOWN, OTHERWISE SAME AS FIG 1)</text>
</g>
<g font-size="2.7" fill="#f0f">
<text x="209.7" y="16.6">(No OF POS x .050[1.27]) + .034[0.86]</text>
<text x="84.5" y="25">.137</text>
<text x="91.4" y="25">3.48</text>
<text x="99" y="25">REF</text>
<text x="221.6" y="24.4">(No OF POS x .050[1.27]) + .325[8.26] REF</text>
<text x="88" y="40.4">(No OF POS x .050[1.27]) + .200[5.08] REF</text>
<text x="227.2" y="39.4">.137</text>
<text x="234.1" y="39.4">3.48</text>
<text x="77.9" y="47.1">(No OF POS x .050[1.27]) + .034[0.86]</text>
<text x="232.3" y="42.5">REF</text>
<text x="28.5" y="53.2">.200</text>
<text x="35.4" y="53.2">5.08</text>
<text x="103.4" y="52.6">.185</text>
<text x="110.3" y="52.6">4.70</text>
<text x="33.6" y="56.4">REF</text>
<text x="108.5" y="55.8">REF</text>
<text x="5.7" y="65.8">.115</text>
<text x="12.5" y="65.8">2.92</text>
<text x="194.7" y="65.3">.2625</text>
<text x="203" y="65.3">6.668</text>
<text x="250.1" y="64.9">.185</text>
<text x="257" y="64.9">4.70</text>
<text x="10.7" y="69">REF</text>
<text x="79.7" y="68.6">.140</text>
<text x="86.5" y="68.6">3.56</text>
<text x="201.2" y="68.5">REF</text>
<text x="223" y="68.4">.115</text>
<text x="228" y="71.6">REF</text>
<text x="229.8" y="68.4">2.92</text>
<text x="255.2" y="68.1">REF</text>
<text x="221.9" y="84">.140</text>
<text x="228.8" y="84">3.56</text>
<text x="168.3" y="100.1">.050</text>
<text x="175.1" y="100.1">1.27</text>
<text x="182.8" y="100.1">REF</text>
<text x="75.5" y="105.7">{[(No OF POS x .050[1.27]) - .200[5.08]] / 2} ±.020[0.51]</text>
<text x="160.6" y="104.6">(No OF POS x .050[1.27]) + .275[6.99]]</text>
<text x="240.2" y="102.6">.055</text>
<text x="247.1" y="102.6">1.40</text>
<text x="254.7" y="102.6">REF</text>
<text x="38.1" y="112.6">.20</text>
<text x="43.5" y="112.6">5.1</text>
<text x="117" y="112.6">.23</text>
<text x="122.3" y="112.6">5.8</text>
<text x="41.7" y="115.8">REF</text>
<text x="120.5" y="115.8">REF</text>
<text x="8.3" y="128.9">&quot;B&quot;</text>
<text x="8.1" y="132.1">REF</text>
<text x="83.8" y="132">.130</text>
<text x="90.6" y="132">3.30</text>
<text x="75.8" y="157.8">{[(No OF POS x .050[1.27]) - .200[5.08]] / 2} ±.020[0.51]</text>
<text x="39.1" y="166.7">.20</text>
<text x="44.4" y="166.7">5.1</text>
<text x="42.6" y="169.8">REF</text>
<text x="104.8" y="169.1">.130</text>
<text x="111.7" y="169.1">3.30</text>
<text x="119.3" y="169.1">REF</text>
<text x="9.9" y="184">REF</text>
<text x="10.1" y="180.8">&quot;B&quot;</text>
</g>
<g font-size="2.7">
<text x="74.2" y="56.8">FES</text>
<text x="165.6" y="66.5">FES-A</text>
<text x="22.3" y="94.8">NOTE: 4 POSITIONS MUST BE ADDED TO PART CALLOUT TO ACHIEVE DIMS</text>
<text x="16.5" y="97.6">(NOT AVAILABLE WITH -A OPTION; ORDER -SA FOR ALIGNMENT PIN WITH SHROUD)</text>
<text x="92.8" y="136.2">PPP-25-NT</text>
<text x="44.7" y="148.3">(USE PPP-25-NT FOR TAPE AND REEL PACKAGING ONLY)</text>
<text x="107.2" y="175.6">PPP-25</text>
<text x="212.4" y="211.5">BY:</text>
<text x="255" y="211.4">SHEET 2 OF 4</text>
</g>
<g font-size="1.9">
<text x="222.9" y="188.6">520 PARK EAST BLVD, NEW ALBANY, IN 47150</text>
<text x="222.9" y="191">PHONE: 812-944-6733</text>
<text x="245.5" y="191">FAX: 812-948-5047</text>
<text x="222.9" y="193.4">e-Mail</text>
<text x="230" y="193.4">info@SAMTEC.com</text>
<text x="251.1" y="193.4">code 55322</text>
</g>
<g font-size="1.8">
<text x="212.3" y="196.4">DESCRIPTION:</text>
<text x="212.4" y="202.9">DWG. NO.</text>
</g>
<g font-size="1.7">
<text x="213" y="173.9">F:\dwg\sw\exisprod\assembly\050\FTS-1XX-XX-XX-XX-XX-X-XX-ASM.SLDDRW</text>
<text x="177.4" y="177.3">*</text>
<text x="185.4" y="176.9">PROPRIETARY NOTE</text>
<text x="207.6" y="177.3">*</text>
<text x="181.7" y="198.3">DO NOT SCALE DRAWING</text>
<text x="186.2" y="204.3">SHEET SCALE: 4:1</text>
</g>
<g font-size="1.4" fill="#1f497d">
<text x="176.7" y="178.9">THIS DOCUMENT CONTAINS CONFIDENTIAL AND</text>
<text x="176.7" y="180.7">PROPRIETARY INFORMATION AND ALL DESIGN,</text>
<text x="176.7" y="182.5">MANUFACTURING, REPRODUCTION, USE, PATENT RIGHTS</text>
<text x="176.7" y="184.4">AND SALES RIGHTS ARE EXPRESSLY RESERVED BY SAMTEC,</text>
<text x="176.7" y="186.2">INC. THIS DOCUMENT SHALL NOT BE DISCLOSED, IN WHOLE</text>
<text x="176.7" y="188">OR PART, TO ANY UNAUTHORIZED PERSON OR ENTITY NOR</text>
<text x="176.7" y="189.8">REPRODUCED, TRANSFERRED OR INCORPORATED IN ANY</text>
<text x="176.7" y="191.6">OTHER PROJECT IN ANY MANNER WITHOUT THE EXPRESS</text>
<text x="176.7" y="193.4">WRITTEN CONSENT OF SAMTEC, INC.</text>
</g>
</svg>
